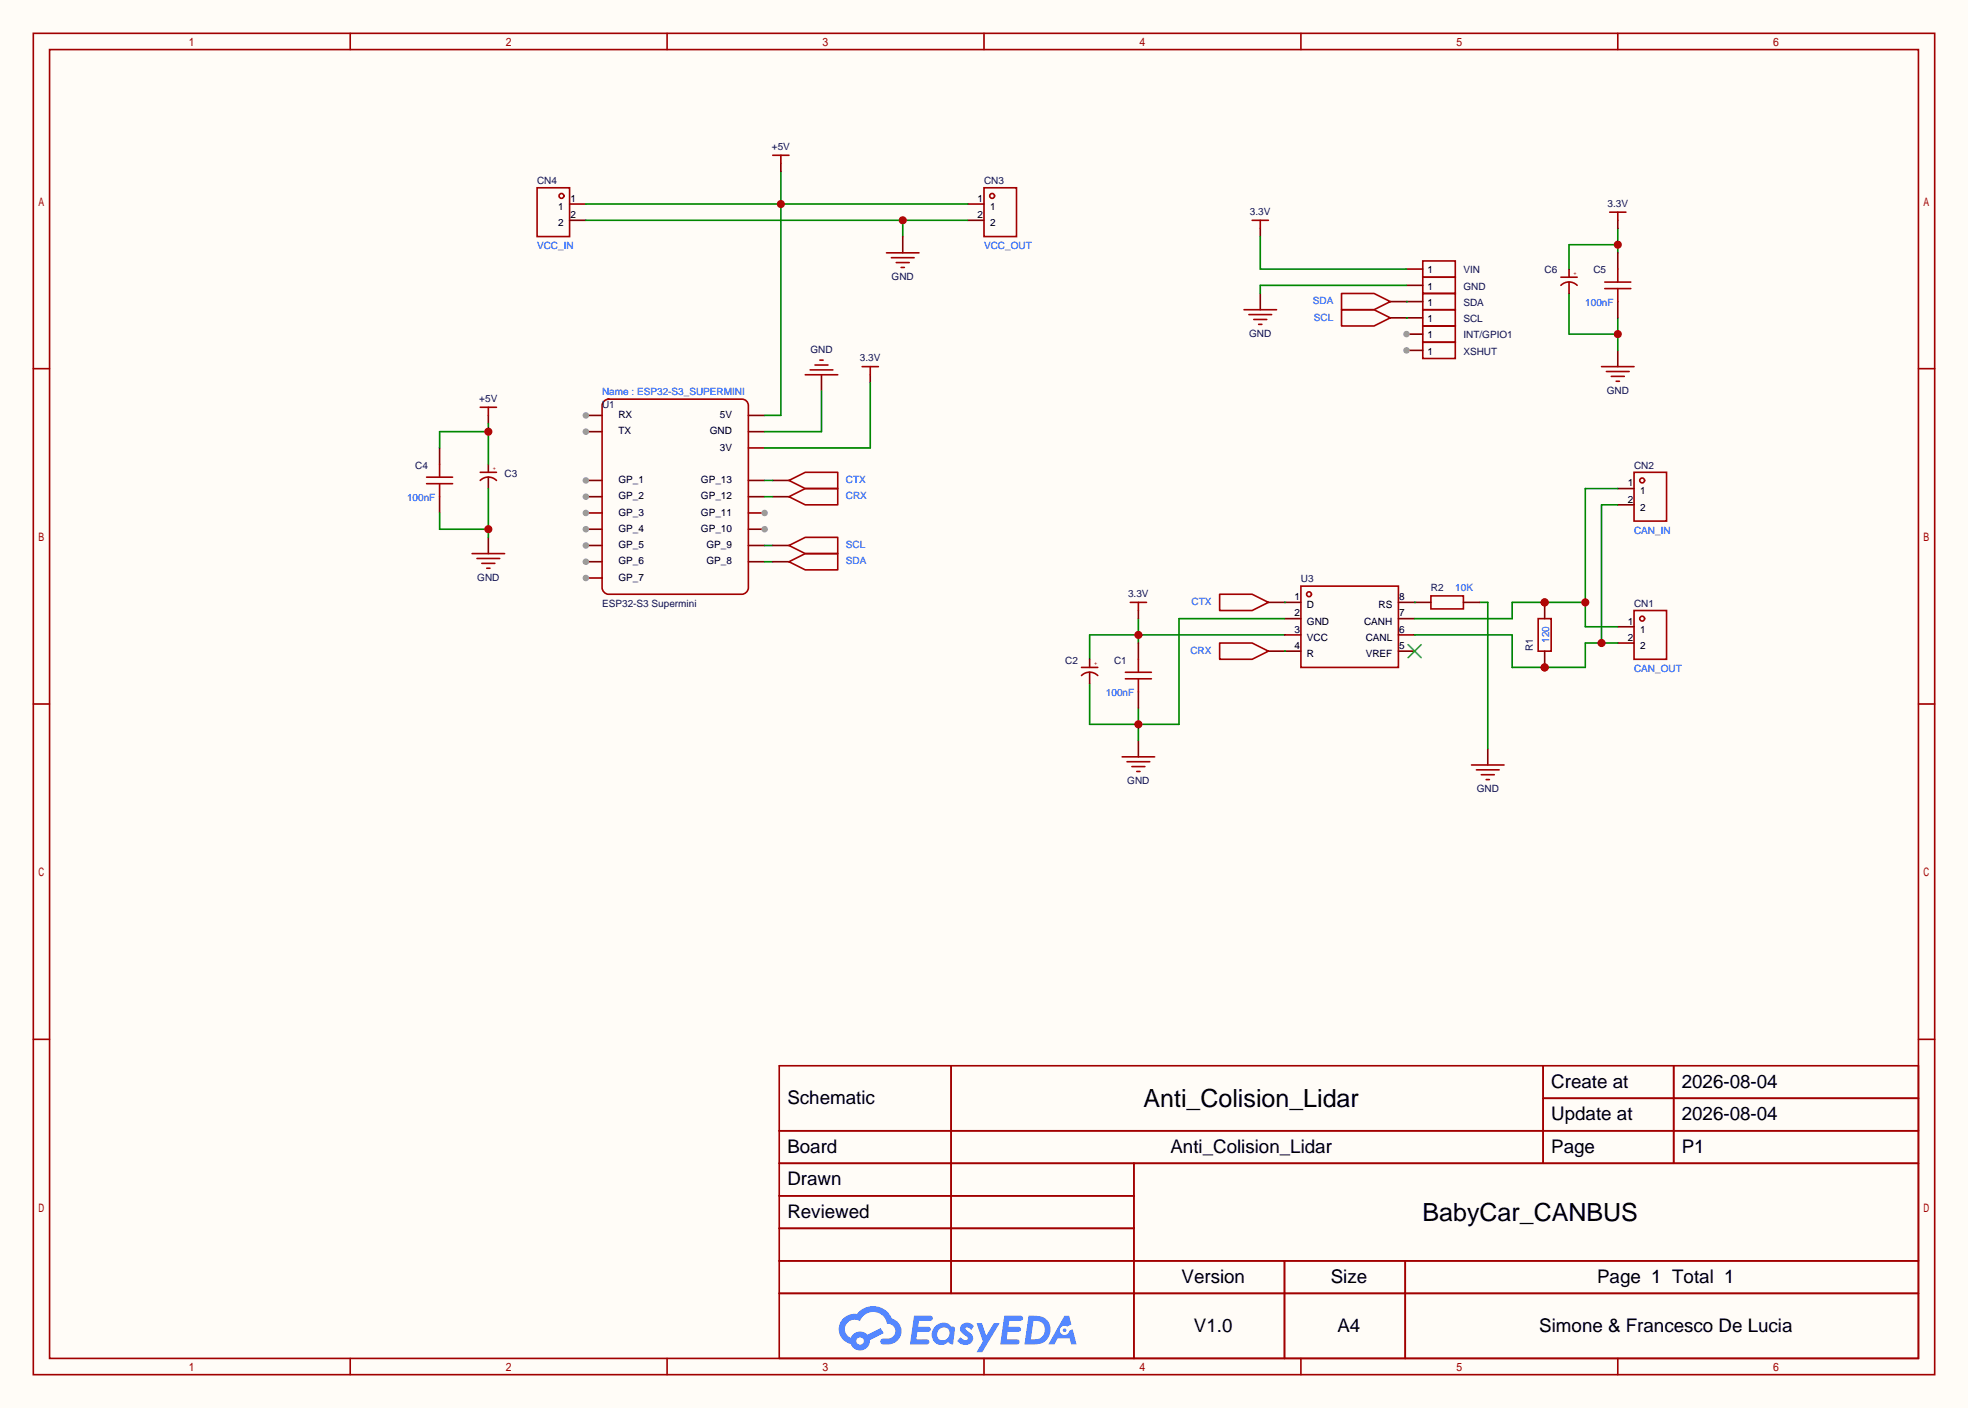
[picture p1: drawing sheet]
<svg xmlns="http://www.w3.org/2000/svg" width="308mm" height="220mm" viewBox="0 0 308 220" stroke-linecap="round" stroke-linejoin="round" font-family="sans-serif">
<path d="M0 0h307.6v220h-307.6z" fill="#fffcf7"/>
<g fill="none" stroke="#a10000" stroke-width=".25">
<path d="M5.2 5.2h297.2v209.6h-297.2zM7.7 7.7h292.1v204.5h-292.1zM54.7 5.2v2.5M104.3 5.2v2.5M153.8 5.2v2.5M203.3 5.2v2.5M252.9 5.2v2.5M5.2 57.6h2.5M299.8 57.6h2.6M5.2 110h2.5M299.8 110h2.6M5.2 162.4h2.5"/>
<path d="M121.8 166.5h178v45.7h-178zM121.8 176.7h178M148.7 166.5v35.6M241.2 166.5v15.2M241.2 171.6h58.6M261.6 166.5v15.2M299.8 162.4h2.6M121.8 181.7h178M121.8 186.8h55.4M121.8 197h178M121.8 191.9h55.4M177.2 181.7v30.5"/>
<path d="M200.8 197v15.2M219.6 197v15.2M54.7 212.2v2.6M104.3 212.2v2.6M121.8 202.1h178M153.8 212.2v2.6M203.3 212.2v2.6M252.9 212.2v2.6"/>
</g>
<g fill="#5487ff">
<path d="M150.4 206.9a1.3 1.3 0 0 1 1.8 .3l-.4 .6a.54 .54 0 0 0-.9-.2v.1a2.32 2.32 0 0 1 1.2 1.4 1.36 1.36 0 0 1-1.1 1 1.36 1.36 0 0 1-1.4-.6l.5-.6a.7 .7 0 0 0 1.2 .3l-.2-.4a1.6 1.6 0 0 1-1-1.5z"/>
<path d="M152.6 206.7h.9l.6 2 1.2-2h.9l-2.7 4.5h-.9l1-1.6z"/>
<path d="M142.9 205.5h1.6a1.31 1.31 0 0 1 1.2 .2 .4 .4 0 0 1-.3 .6h-1.8l-.1 1h1.6a.4 .4 0 0 1 .4 .4 .4 .4 0 0 1-.4 .4h-1.7l-.2 1.2 .8-.1a1.23 1.23 0 0 1 1.2 .2 .39 .39 0 0 1-.3 .6h-2.7z"/>
<path d="M157 205.5h1.6a1.32 1.32 0 0 1 1.2 .2 .39 .39 0 0 1-.3 .6h-1.8l-.1 1h1.6a.4 .4 0 0 1 .4 .4 .4 .4 0 0 1-.4 .4h-1.7l-.2 1.1h.8a1.23 1.23 0 0 1 1.2 .2 .39 .39 0 0 1-.3 .6h-2.7z"/>
<path d="M166.4 205.6h.7l.4 1.3-.7 .3a.75 .75 0 0 0-1.1 .3 .75 .75 0 0 0 .5 1.1 .75 .75 0 0 0 .9-.7l.5-.3 .7 2.4h-.9l-.2-.9h-1.9l-.5 .9h-.9z"/>
<path d="M160.8 205.6l-.7 4.4h1.5a2.27 2.27 0 0 0 2.5-1.6 2.27 2.27 0 0 0-1.3-2.7zM161.5 206.3a1.5 1.5 0 0 1 1.8 1.6 1.5 1.5 0 0 1-1.9 1.3h-.3z"/>
<path d="M146.2 207.2a1.62 1.62 0 0 0-.4 2.1 1.62 1.62 0 0 0 2 .6l.4-.2 .3 .2 .5 .1 .3-2.4-.2-.3-.2-.1a.57 .57 0 0 1-.6-.3 1.73 1.73 0 0 0-2.1 .3zM146.8 207.7a.96 .96 0 0 1 1.4 0 .96 .96 0 0 1-.2 1.5 .95 .95 0 0 1-1.4-.1 .95 .95 0 0 1 .2-1.4z"/>
<path d="M131.8 206a2.37 2.37 0 0 0 1.2 4 1.54 1.54 0 0 0 1.7 1 1.54 1.54 0 0 0 1.3-1.6l2.1-1.1-.5-.8-2 1a1.57 1.57 0 0 0-2.6 .5 1.5 1.5 0 0 1-.8-2.1 1.5 1.5 0 0 1 2.2-.5 2.23 2.23 0 0 1 2.3-1.4 2.23 2.23 0 0 1 2 1.8 1.16 1.16 0 0 1 1.2 1.1 1.16 1.16 0 0 1-1.1 1.2h-.6a.47 .47 0 0 0-.6 .4 .47 .47 0 0 0 .4 .5 2.23 2.23 0 0 0 2.3-.6 2.23 2.23 0 0 0 .4-2.3 2.16 2.16 0 0 0-1.3-1.1 3.2 3.2 0 0 0-5.5-.7l-.3-.1a2.55 2.55 0 0 0-1.8 .8zM133.8 209.5a.6 .6 0 0 1 1.2 0 .6 .6 0 0 1-1.2 0z"/>
<circle cx="166.4" cy="207.8" r=".28"/>
</g>
<path d="M91.6 75.1h2.5" fill="none" stroke="#870000" stroke-width=".25"/>
<circle cx="91.6" cy="75.1" r=".51" fill="#999"/>
<path d="M91.6 77.6h2.5" fill="none" stroke="#870000" stroke-width=".25"/>
<circle cx="91.6" cy="77.6" r=".51" fill="#999"/>
<path d="M91.6 80.1h2.5" fill="none" stroke="#870000" stroke-width=".25"/>
<circle cx="91.6" cy="80.1" r=".51" fill="#999"/>
<path d="M91.6 82.7h2.5" fill="none" stroke="#870000" stroke-width=".25"/>
<circle cx="91.6" cy="82.7" r=".51" fill="#999"/>
<path d="M91.6 85.2h2.5" fill="none" stroke="#870000" stroke-width=".25"/>
<circle cx="91.6" cy="85.2" r=".51" fill="#999"/>
<path d="M91.6 87.8h2.5" fill="none" stroke="#870000" stroke-width=".25"/>
<circle cx="91.6" cy="87.8" r=".51" fill="#999"/>
<path d="M91.6 90.3h2.5" fill="none" stroke="#870000" stroke-width=".25"/>
<circle cx="91.6" cy="90.3" r=".51" fill="#999"/>
<path d="M117 87.8h2.5M117 85.2h2.5M117 82.7h2.5" fill="none" stroke="#870000" stroke-width=".25"/>
<circle cx="119.5" cy="82.7" r=".51" fill="#999"/>
<path d="M117 80.1h2.5" fill="none" stroke="#870000" stroke-width=".25"/>
<circle cx="119.5" cy="80.1" r=".51" fill="#999"/>
<path d="M91.6 64.9h2.5M117 77.6h2.5M117 75.1h2.5" fill="none" stroke="#870000" stroke-width=".25"/>
<circle cx="91.6" cy="64.9" r=".51" fill="#999"/>
<path d="M91.6 67.4h2.5" fill="none" stroke="#870000" stroke-width=".25"/>
<circle cx="91.6" cy="67.4" r=".51" fill="#999"/>
<path d="M117 64.9h2.5M117 70h2.5M117 67.4h2.5" fill="none" stroke="#870000" stroke-width=".25"/>
<path d="M94.4 62.6l.7-.2h20.9a1 1 0 0 1 1 1v28.4a1.07 1.07 0 0 1-1 1h-20.9a1.07 1.07 0 0 1-1-1v-28.4l.1-.4z" fill="none" stroke="#a10000" stroke-width=".25"/>
<path d="M177.9 96.6v3.9M200.8 99.2h-30.5v3.8" fill="none" stroke="#008700" stroke-width=".25"/>
<circle cx="177.9" cy="99.2" r=".63" fill="#c00"/>
<path d="M252.9 35.7v3.8M252.9 38.2h-7.7v3.8" fill="none" stroke="#008700" stroke-width=".25"/>
<circle cx="252.9" cy="38.2" r=".63" fill="#c00"/>
<g fill="none" stroke="#870000" stroke-width=".25">
<path d="M197 35.7v1.3M252.9 34.4v1.3M128.4 58.5v2.6M136 58.5v1.3M252.9 54.7v2.6M177.9 95.4v1.2M200.8 94.1h2.5M200.8 96.6h2.5M200.8 99.2h2.5M218.6 94.1h2.5M218.6 96.6h2.5M218.6 99.2h2.5"/>
<path d="M177.9 115.7v2.5M200.8 101.7h2.5M218.6 101.7h2.5"/>
</g>
<g fill="none" stroke="#a10000" stroke-width=".25">
<path d="M195.7 34.4h2.5M197 34.4v1.3M251.6 33.1h2.5M252.9 33.1v1.3M125.9 58.5h5M126.6 57.8h3.6M127.4 57h2M128.1 56.3h.6M134.7 57.3h2.6M136 57.3v1.2M250.3 57.3h5.1M251.1 58h3.5"/>
<path d="M251.8 58.8h2.1M252.6 59.6h.5M176.7 94.1h2.5M177.9 94.1v1.3M203.3 91.6h15.3v12.7h-15.3zM175.4 118.2h5.1M176.1 119h3.6M176.9 119.8h2M177.7 120.5h.5"/>
<circle cx="204.6" cy="92.8" r=".38"/>
</g>
<path d="M136 59.8v10.2h-16.5M128.4 61.1v6.3h-8.9M200.8 96.6h-16.5v16.6h-14v-6.4M177.9 110.6v5.1" fill="none" stroke="#008700" stroke-width=".25"/>
<path d="M220.1 100.7l2 2M222.1 100.7l-2 2" fill="none" stroke="#3c3" stroke-width=".25"/>
<circle cx="177.9" cy="113.2" r=".63" fill="#c00"/>
<path d="M245.2 45.8v6.4h7.7M252.9 49.7v5" fill="none" stroke="#008700" stroke-width=".25"/>
<circle cx="252.9" cy="52.2" r=".63" fill="#c00"/>
<g fill="none" stroke="#870000" stroke-width=".25">
<path d="M89 31.9h2.6M89 34.4h2.6M151.3 31.9h2.5M151.3 34.4h2.5M252.9 39.5v2.5M252.9 47.1v2.6M68.7 70v2.5M68.7 77.6v2.5M252.9 76.3h2.5M252.9 78.9h2.5M252.9 97.9h2.5M177.9 100.5v2.5"/>
<path d="M177.9 108.1v2.5M252.9 100.5h2.5"/>
</g>
<g fill="none" stroke="#a10000" stroke-width=".25">
<path d="M83.9 29.3h5.1v7.7h-5.1zM153.8 29.3h5.1v7.7h-5.1zM250.8 44.1h4.1M250.8 45.1h4.1M252.9 42v2.1M252.9 45.1v2M66.7 74.5h4M66.7 75.6h4M68.7 72.5v2M68.7 75.6v2M255.4 73.8h5.1v7.6h-5.1zM255.4 95.4h5.1v7.6h-5.1z"/>
<path d="M175.9 105h4.1M175.9 106h4.1M177.9 103v2M177.9 106v2.1"/>
<circle cx="87.8" cy="30.6" r=".38"/>
<circle cx="155.1" cy="30.6" r=".38"/>
<circle cx="256.7" cy="75.1" r=".38"/>
<circle cx="256.7" cy="96.6" r=".38"/>
</g>
<path d="M252.9 76.3h-5.1v21.6h5.1M247.8 94.1h-11.5v2.5h-15.2" fill="none" stroke="#008700" stroke-width=".25"/>
<g fill="#c00">
<circle cx="247.8" cy="94.1" r=".63"/>
<circle cx="241.4" cy="94.1" r=".63"/>
</g>
<path d="M252.9 78.9h-2.6v21.6M221.1 99.2h15.2v5.1h11.5v-3.8h5.1" fill="none" stroke="#008700" stroke-width=".25"/>
<g fill="#c00">
<circle cx="250.3" cy="100.5" r=".63"/>
<circle cx="241.4" cy="104.3" r=".63"/>
</g>
<path d="M232.5 117v2.5" fill="none" stroke="#870000" stroke-width=".25"/>
<path d="M230 119.5h5.1M230.8 120.3h3.5M231.5 121h2.1M232.3 121.8h.5" fill="none" stroke="#a10000" stroke-width=".25"/>
<path d="M91.6 31.9h59.7M122 26.8v38.1h-2.5M231.3 94.1h1.2v22.9" fill="none" stroke="#008700" stroke-width=".25"/>
<circle cx="122" cy="31.9" r=".63" fill="#c00"/>
<path d="M91.6 34.4h59.7M141.1 34.4v2.6" fill="none" stroke="#008700" stroke-width=".25"/>
<circle cx="141.1" cy="34.4" r=".63" fill="#c00"/>
<path d="M122 25.5v1.3M141.1 37v2.5M245.2 42v1.3M245.2 44v1.8M76.3 64.9v1.3M76.3 72.5v1.3M76.3 74.5v1.8M76.3 83.9v2.6M170.3 103v1.3M170.3 105v1.8" fill="none" stroke="#870000" stroke-width=".25"/>
<g fill="none" stroke="#a10000" stroke-width=".25">
<path d="M120.8 24.3h2.5M122 24.3v1.2M138.6 39.5h5M139.3 40.3h3.6M140.1 41h2M140.8 41.8h.6M244 44.6a1.79 1.79 0 0 1 2.5 0M244 43.3h2.5M75.1 75.1a1.79 1.79 0 0 1 2.5 0M75.1 73.8h2.5M75.1 63.6h2.5M76.3 63.6v1.3"/>
<path d="M73.8 86.5h5.1M74.5 87.2h3.6M75.3 88h2M76.1 88.8h.5M169 105.5a1.79 1.79 0 0 1 2.6 0M169 104.3h2.6"/>
</g>
<path d="M76.3 66.2v6.3M76.3 67.4h-7.6v2.6" fill="none" stroke="#008700" stroke-width=".25"/>
<circle cx="76.3" cy="67.4" r=".63" fill="#c00"/>
<path d="M76.3 76.3v7.6M68.7 80.1v2.6h7.6" fill="none" stroke="#008700" stroke-width=".25"/>
<circle cx="76.3" cy="82.7" r=".63" fill="#c00"/>
<path d="M120.8 77.6h2.5M120.8 75.1h2.5M198.2 94.1h2.6M221.1 94.1h2.5M228.7 94.1h2.6M241.4 94.1v2.5M198.2 101.7h2.6" fill="none" stroke="#870000" stroke-width=".25"/>
<path d="M123.3 77.6l2.6-1.3h5v2.6h-5zM123.3 75.1l2.6-1.3h5v2.5h-5zM190.6 92.8h5.1l2.5 1.3-2.5 1.3h-5.1zM223.6 93.1h5.1v2h-5.1zM240.4 96.6h2v5.1h-2zM190.6 100.5h5.1l2.5 1.2-2.5 1.3h-5.1z" fill="none" stroke="#a10000" stroke-width=".25"/>
<path d="M119.5 75.1h1.3M119.5 77.6h1.3M119.5 87.8h1.3M119.5 85.2h1.3M200.8 94.1h.1M200.8 101.7h.1" fill="none" stroke="#008700" stroke-width=".25"/>
<circle cx="241.4" cy="94.1" r=".63" fill="#c00"/>
<path d="M241.4 101.7v2.6" fill="none" stroke="#870000" stroke-width=".25"/>
<circle cx="241.4" cy="104.3" r=".63" fill="#c00"/>
<path d="M221.1 94.1h.1" fill="none" stroke="#008700" stroke-width=".25"/>
<path d="M222.4 40.8h5.1v2.5h-5.1zM222.4 43.3h5.1v2.5h-5.1zM222.4 45.8h5.1v2.6h-5.1zM222.4 48.4h5.1v2.5h-5.1zM222.4 50.9h5.1v2.6h-5.1z" fill="none" stroke="#a10000" stroke-width=".25"/>
<path d="M219.8 42h2.6M219.8 44.6h2.6M219.8 47.1h2.6M219.8 49.7h2.6M219.8 52.2h2.6" fill="none" stroke="#870000" stroke-width=".25"/>
<circle cx="219.8" cy="52.2" r=".51" fill="#999"/>
<path d="M222.4 53.5h5.1v2.5h-5.1z" fill="none" stroke="#a10000" stroke-width=".25"/>
<path d="M219.8 54.7h2.6" fill="none" stroke="#870000" stroke-width=".25"/>
<circle cx="219.8" cy="54.7" r=".51" fill="#999"/>
<path d="M197 37v5h22.8M219.8 47.1h.1M219.8 49.7h.1M219.8 44.6h-22.8v1.2" fill="none" stroke="#008700" stroke-width=".25"/>
<path d="M197 45.8v2.6M217.3 47.1h2.5M217.3 49.7h2.5M120.8 85.2h2.5M120.8 87.8h2.5" fill="none" stroke="#870000" stroke-width=".25"/>
<path d="M194.4 48.4h5.1M195.2 49.1h3.6M196 49.9h2M196.7 50.7h.5M209.7 45.8h5.1l2.5 1.3-2.5 1.3h-5.1zM209.7 48.4h5.1l2.5 1.3-2.5 1.2h-5.1zM123.3 85.2l2.6-1.3h5v2.6h-5zM123.3 87.8l2.6-1.3h5v2.5h-5z" fill="none" stroke="#a10000" stroke-width=".25"/>
<g font-size="3.9">
<text x="178.7" y="172.9">Anti_Colision_Lidar</text>
<text x="222.3" y="190.7">BabyCar_CANBUS</text>
</g>
<g font-size="2.9">
<text x="123.1" y="172.5">Schematic</text>
<text x="242.5" y="169.9">Create at</text>
<text x="262.9" y="169.9">2026-08-04</text>
<text x="242.5" y="175">Update at</text>
<text x="262.9" y="175">2026-08-04</text>
<text x="123.1" y="180.1">Board</text>
<text x="123.1" y="185.2">Drawn</text>
<text x="182.9" y="180.1">Anti_Colision_Lidar</text>
<text x="242.5" y="180.1">Page</text>
<text x="262.9" y="180.1">P1</text>
<text x="123.1" y="190.2">Reviewed</text>
<text x="184.7" y="200.4">Version</text>
<text x="208" y="200.4">Size</text>
<text x="249.6" y="200.4">Page 1 Total 1</text>
<text x="186.6" y="208">V1.0</text>
<text x="209" y="208">A4</text>
<text x="240.6" y="208">Simone &amp; Francesco De Lucia</text>
</g>
<g font-size="1.6" fill="#000080">
<text x="120.6" y="23.4">+5V</text>
<text x="83.9" y="28.8">CN4</text>
<text x="153.8" y="28.8">CN3</text>
<text x="195.4" y="33.6">3.3V</text>
<text x="251.2" y="32.3">3.3V</text>
<text x="139.4" y="43.7">GND</text>
<text x="228.7" y="42.7">VIN</text>
<text x="228.7" y="45.3">GND</text>
<text x="228.7" y="47.8">SDA</text>
<text x="241.4" y="42.7">C6</text>
<text x="249" y="42.7">C5</text>
<text x="195.2" y="52.6">GND</text>
<text x="228.7" y="50.3">SCL</text>
<text x="228.7" y="52.9">INT/GPIO1</text>
<text x="126.7" y="55.2">GND</text>
<text x="134.4" y="56.4">3.3V</text>
<text x="228.7" y="55.4">XSHUT</text>
<text x="74.9" y="62.8">+5V</text>
<text x="94.1" y="63.8">U1</text>
<text x="251.1" y="61.5">GND</text>
<text x="64.9" y="73.2">C4</text>
<text x="78.9" y="74.5">C3</text>
<text x="255.4" y="73.2">CN2</text>
<text x="74.6" y="90.7">GND</text>
<text x="94.1" y="94.8">ESP32-S3 Supermini</text>
<text x="176.3" y="93.3">3.3V</text>
<text x="203.3" y="91">U3</text>
<text x="223.6" y="92.3">R2</text>
<text x="255.4" y="94.8">CN1</text>
<text x="239.6" y="101.7" transform="rotate(-90 239.6 101.7)">R1</text>
<text x="166.5" y="103.7">C2</text>
<text x="174.1" y="103.7">C1</text>
<text x="176.2" y="122.5">GND</text>
<text x="230.8" y="123.7">GND</text>
</g>
<g font-size="1.6">
<text x="87.2" y="32.8">1</text>
<text x="87.2" y="35.3">2</text>
<text x="89.2" y="31.5">1</text>
<text x="89.2" y="34.1">2</text>
<text x="152.8" y="31.5">1</text>
<text x="152.8" y="34.1">2</text>
<text x="154.7" y="32.8">1</text>
<text x="154.7" y="35.3">2</text>
<text x="223.1" y="42.7">1</text>
<text x="223.1" y="45.3">1</text>
<text x="223.1" y="47.8">1</text>
<text x="223.1" y="50.3">1</text>
<text x="223.1" y="52.9">1</text>
<text x="223.1" y="55.4">1</text>
<text x="96.6" y="65.3">RX</text>
<text x="112.5" y="65.3">5V</text>
<text x="96.6" y="67.9">TX</text>
<text x="111" y="67.9">GND</text>
<text x="112.5" y="70.4">3V</text>
<text x="96.6" y="75.5">GP_1</text>
<text x="109.6" y="75.5">GP_13</text>
<text x="254.4" y="76">1</text>
<text x="256.3" y="77.2">1</text>
<text x="96.6" y="78">GP_2</text>
<text x="96.6" y="80.6">GP_3</text>
<text x="96.6" y="83.1">GP_4</text>
<text x="109.6" y="83.1">GP_10</text>
<text x="109.6" y="80.6">GP_11</text>
<text x="109.6" y="78">GP_12</text>
<text x="254.4" y="78.5">2</text>
<text x="256.3" y="79.8">2</text>
<text x="96.6" y="85.6">GP_5</text>
<text x="96.6" y="88.2">GP_6</text>
<text x="110.4" y="88.2">GP_8</text>
<text x="110.4" y="85.6">GP_9</text>
<text x="96.6" y="90.7">GP_7</text>
<text x="202.3" y="93.8">1</text>
<text x="204.3" y="95">D</text>
<text x="215.5" y="95">RS</text>
<text x="218.7" y="93.8">8</text>
<text x="202.3" y="96.3">2</text>
<text x="202.3" y="98.8">3</text>
<text x="202.3" y="101.4">4</text>
<text x="204.3" y="97.6">GND</text>
<text x="204.3" y="100.1">VCC</text>
<text x="213.2" y="97.6">CANH</text>
<text x="213.5" y="100.1">CANL</text>
<text x="218.7" y="101.4">5</text>
<text x="218.7" y="98.8">6</text>
<text x="218.7" y="96.3">7</text>
<text x="254.4" y="97.6">1</text>
<text x="254.4" y="100.1">2</text>
<text x="256.3" y="98.8">1</text>
<text x="256.3" y="101.4">2</text>
<text x="204.3" y="102.6">R</text>
<text x="213.5" y="102.6">VREF</text>
</g>
<g font-size="1.6" fill="#00f">
<text x="83.9" y="38.9">VCC_IN</text>
<text x="153.8" y="38.9">VCC_OUT</text>
<text x="205.2" y="47.5">SDA</text>
<text x="247.8" y="47.8">100nF</text>
<text x="205.4" y="50.1">SCL</text>
<text x="94.1" y="61.8">Name : ESP32-S3_SUPERMINI</text>
<text x="132.2" y="75.5">CTX</text>
<text x="63.6" y="78.3">100nF</text>
<text x="132.2" y="78">CRX</text>
<text x="255.4" y="83.4">CAN_IN</text>
<text x="132.2" y="85.6">SCL</text>
<text x="132.2" y="88.2">SDA</text>
<text x="186.2" y="94.5">CTX</text>
<text x="227.5" y="92.3">10K</text>
<text x="242.1" y="100.5" transform="rotate(-90 242.1 100.5)">120</text>
<text x="186.1" y="102.2">CRX</text>
<text x="255.4" y="105">CAN_OUT</text>
<text x="172.8" y="108.8">100nF</text>
</g>
<g font-size=".8" fill="#a00000">
<text x="246.4" y="42.9" transform="rotate(-90 246.4 42.9)">+</text>
<text x="77.5" y="73.4" transform="rotate(-90 77.5 73.4)">+</text>
<text x="171.5" y="103.9" transform="rotate(-90 171.5 103.9)">+</text>
</g>
</svg>
